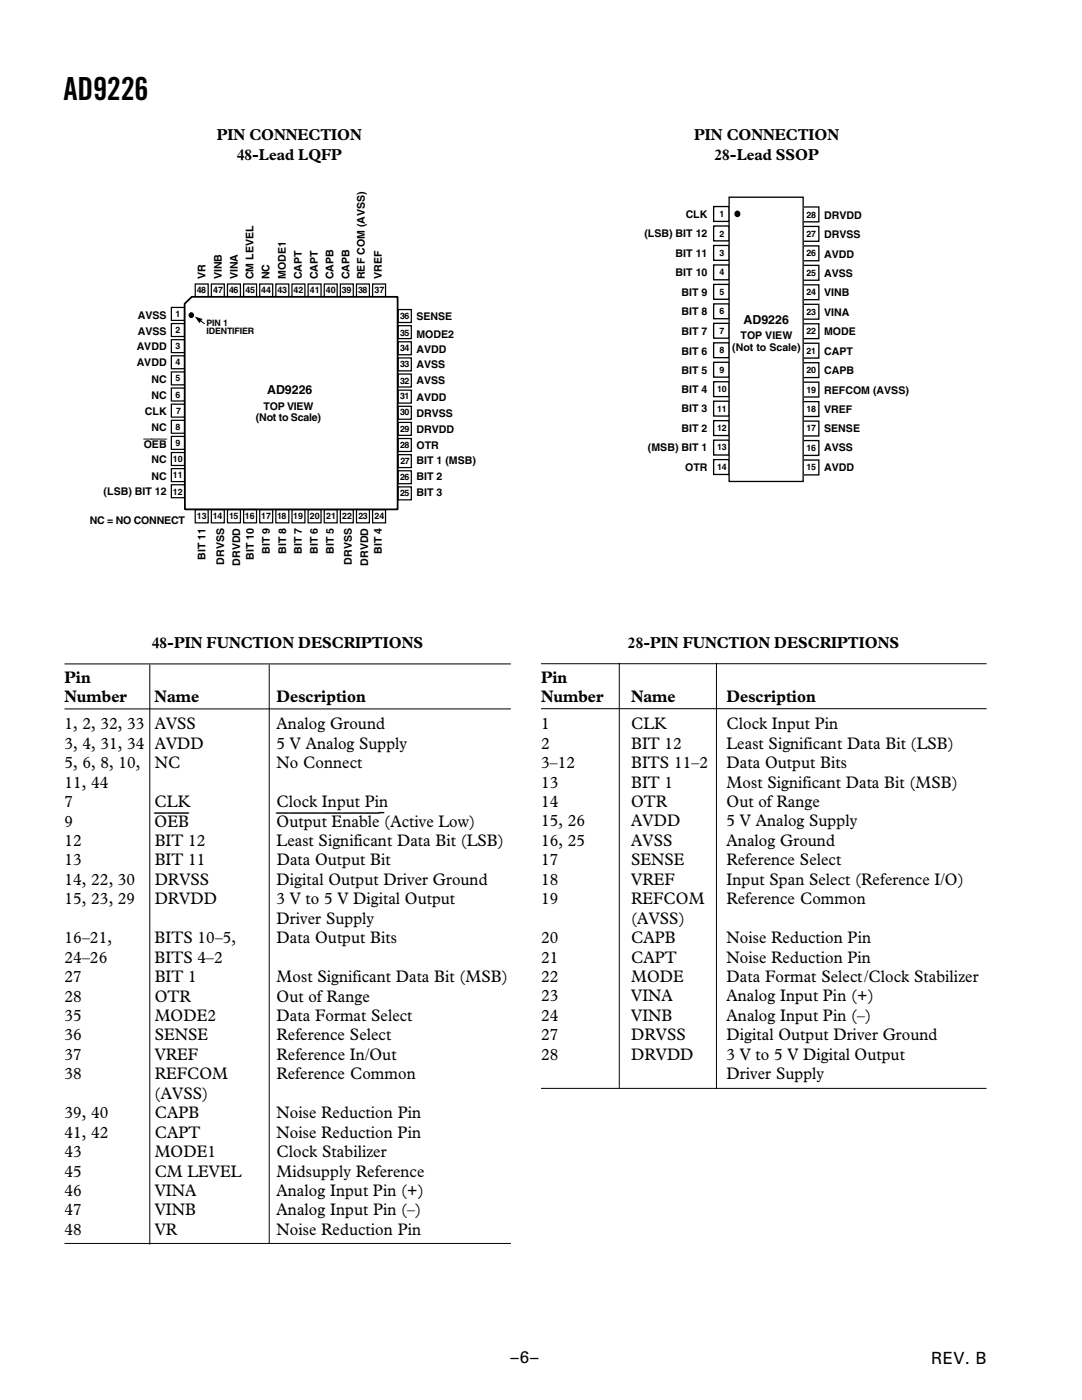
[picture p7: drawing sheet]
<svg xmlns="http://www.w3.org/2000/svg" width="216mm" height="279mm" viewBox="0 0 216 279" stroke-linecap="round" stroke-linejoin="round" font-family="sans-serif">
<path d="M12.9 132.5h89M12.9 141.5h89M12.9 248.2h89" fill="none" stroke="#000" stroke-width=".2"/>
<g fill="none" stroke="#000" stroke-width=".26">
<path d="M142.4 41.2h3.1v3h-3.1zM142.4 45.1h3.1v3h-3.1zM142.4 49h3.1v3h-3.1zM142.4 52.9h3.1v2.9h-3.1zM142.4 56.8h3.1v2.9h-3.1zM160.3 41.3h3.1v3h-3.1zM160.3 45.2h3.1v3h-3.1zM160.3 49.1h3.1v2.9h-3.1zM160.3 53h3.1v2.9h-3.1zM160.3 56.8h3.1v3h-3.1zM142.4 60.6h3.1v3h-3.1zM142.4 64.5h3.1v3h-3.1z"/>
<path d="M142.4 68.4h3.1v3h-3.1zM142.4 72.3h3.1v3h-3.1zM142.4 76.2h3.1v2.9h-3.1zM160.3 60.7h3.1v3h-3.1zM160.3 64.6h3.1v3h-3.1zM160.3 68.5h3.1v3h-3.1zM160.3 72.4h3.1v2.9h-3.1zM160.3 76.3h3.1v2.9h-3.1zM142.4 80.1h3.1v2.9h-3.1zM142.4 84h3.1v2.9h-3.1zM142.4 87.8h3.1v3h-3.1zM142.4 91.7h3.1v3h-3.1z"/>
<path d="M160.3 80.2h3.1v2.9h-3.1zM160.3 84h3.1v3h-3.1zM160.3 87.9h3.1v3h-3.1zM160.3 91.8h3.1v3h-3.1z"/>
</g>
<path d="M145.5 39.4h14.8v56.7h-14.8z" fill-rule="evenodd" fill="#fff"/>
<g fill="none" stroke="#000" stroke-width=".26">
<path d="M145.5 39.4h14.8v56.7h-14.8z"/>
<circle cx="147.1" cy="42.7" r=".5"/>
</g>
<circle cx="147.1" cy="42.7" r=".5" fill="#000"/>
<path d="M145.7 38.7h3.5" fill="none" stroke="#fff" stroke-width=".26"/>
<path d="M128.3 96.7v-58h53.3v58" fill="none" stroke="#fff" stroke-width=".2"/>
<path d="M79.4 97.2h2.7v2.6h-2.7z" fill-rule="evenodd" fill="#fff"/>
<path d="M79.4 97.2h2.7v2.6h-2.7z" fill="none" stroke="#000" stroke-width=".25"/>
<path d="M79.4 71.4h2.7v2.6h-2.7z" fill-rule="evenodd" fill="#fff"/>
<path d="M79.4 71.4h2.7v2.6h-2.7z" fill="none" stroke="#000" stroke-width=".25"/>
<path d="M79.4 74.6h2.7v2.6h-2.7z" fill-rule="evenodd" fill="#fff"/>
<path d="M79.4 74.6h2.7v2.6h-2.7z" fill="none" stroke="#000" stroke-width=".25"/>
<path d="M79.4 77.9h2.7v2.5h-2.7z" fill-rule="evenodd" fill="#fff"/>
<path d="M79.4 77.9h2.7v2.5h-2.7z" fill="none" stroke="#000" stroke-width=".25"/>
<path d="M79.4 81.1h2.7v2.6h-2.7z" fill-rule="evenodd" fill="#fff"/>
<path d="M79.4 81.1h2.7v2.6h-2.7z" fill="none" stroke="#000" stroke-width=".25"/>
<path d="M79.4 84.3h2.7v2.6h-2.7z" fill-rule="evenodd" fill="#fff"/>
<path d="M79.4 84.3h2.7v2.6h-2.7z" fill="none" stroke="#000" stroke-width=".25"/>
<path d="M79.4 87.5h2.7v2.6h-2.7z" fill-rule="evenodd" fill="#fff"/>
<path d="M79.4 87.5h2.7v2.6h-2.7z" fill="none" stroke="#000" stroke-width=".25"/>
<path d="M79.4 90.7h2.7v2.6h-2.7z" fill-rule="evenodd" fill="#fff"/>
<path d="M79.4 90.7h2.7v2.6h-2.7z" fill="none" stroke="#000" stroke-width=".25"/>
<path d="M79.4 94h2.7v2.5h-2.7z" fill-rule="evenodd" fill="#fff"/>
<path d="M79.4 94h2.7v2.5h-2.7z" fill="none" stroke="#000" stroke-width=".25"/>
<path d="M79.4 61.8h2.7v2.6h-2.7z" fill-rule="evenodd" fill="#fff"/>
<path d="M79.4 61.8h2.7v2.6h-2.7z" fill="none" stroke="#000" stroke-width=".25"/>
<path d="M79.4 65h2.7v2.6h-2.7z" fill-rule="evenodd" fill="#fff"/>
<path d="M79.4 65h2.7v2.6h-2.7z" fill="none" stroke="#000" stroke-width=".25"/>
<path d="M79.4 68.2h2.7v2.6h-2.7z" fill-rule="evenodd" fill="#fff"/>
<path d="M79.4 68.2h2.7v2.6h-2.7z" fill="none" stroke="#000" stroke-width=".25"/>
<path d="M74.3 101.7h2.6v2.6h-2.6z" fill-rule="evenodd" fill="#fff"/>
<path d="M74.3 101.7h2.6v2.6h-2.6z" fill="none" stroke="#000" stroke-width=".25"/>
<path d="M48.6 101.7h2.6v2.6h-2.6z" fill-rule="evenodd" fill="#fff"/>
<path d="M48.6 101.7h2.6v2.6h-2.6z" fill="none" stroke="#000" stroke-width=".25"/>
<path d="M51.8 101.7h2.6v2.6h-2.6z" fill-rule="evenodd" fill="#fff"/>
<path d="M51.8 101.7h2.6v2.6h-2.6z" fill="none" stroke="#000" stroke-width=".25"/>
<path d="M55 101.7h2.6v2.6h-2.6z" fill-rule="evenodd" fill="#fff"/>
<path d="M55 101.7h2.6v2.6h-2.6z" fill="none" stroke="#000" stroke-width=".25"/>
<path d="M58.3 101.7h2.5v2.6h-2.5z" fill-rule="evenodd" fill="#fff"/>
<path d="M58.3 101.7h2.5v2.6h-2.5z" fill="none" stroke="#000" stroke-width=".25"/>
<path d="M61.5 101.7h2.6v2.6h-2.6z" fill-rule="evenodd" fill="#fff"/>
<path d="M61.5 101.7h2.6v2.6h-2.6z" fill="none" stroke="#000" stroke-width=".25"/>
<path d="M64.7 101.7h2.6v2.6h-2.6z" fill-rule="evenodd" fill="#fff"/>
<path d="M64.7 101.7h2.6v2.6h-2.6z" fill="none" stroke="#000" stroke-width=".25"/>
<path d="M67.9 101.7h2.6v2.6h-2.6z" fill-rule="evenodd" fill="#fff"/>
<path d="M67.9 101.7h2.6v2.6h-2.6z" fill="none" stroke="#000" stroke-width=".25"/>
<path d="M71.1 101.7h2.6v2.6h-2.6z" fill-rule="evenodd" fill="#fff"/>
<path d="M71.1 101.7h2.6v2.6h-2.6z" fill="none" stroke="#000" stroke-width=".25"/>
<path d="M39 101.7h2.5v2.6h-2.5z" fill-rule="evenodd" fill="#fff"/>
<path d="M39 101.7h2.5v2.6h-2.5z" fill="none" stroke="#000" stroke-width=".25"/>
<path d="M42.2 101.7h2.6v2.6h-2.6z" fill-rule="evenodd" fill="#fff"/>
<path d="M42.2 101.7h2.6v2.6h-2.6z" fill="none" stroke="#000" stroke-width=".25"/>
<path d="M45.4 101.7h2.6v2.6h-2.6z" fill-rule="evenodd" fill="#fff"/>
<path d="M45.4 101.7h2.6v2.6h-2.6z" fill="none" stroke="#000" stroke-width=".25"/>
<path d="M34.2 96.7h2.6v2.6h-2.6z" fill-rule="evenodd" fill="#fff"/>
<path d="M34.2 96.7h2.6v2.6h-2.6z" fill="none" stroke="#000" stroke-width=".25"/>
<path d="M34.2 71h2.6v2.6h-2.6z" fill-rule="evenodd" fill="#fff"/>
<path d="M34.2 71h2.6v2.6h-2.6z" fill="none" stroke="#000" stroke-width=".25"/>
<path d="M34.2 74.2h2.6v2.6h-2.6z" fill-rule="evenodd" fill="#fff"/>
<path d="M34.2 74.2h2.6v2.6h-2.6z" fill="none" stroke="#000" stroke-width=".25"/>
<path d="M34.2 77.4h2.6v2.6h-2.6z" fill-rule="evenodd" fill="#fff"/>
<path d="M34.2 77.4h2.6v2.6h-2.6z" fill="none" stroke="#000" stroke-width=".25"/>
<path d="M34.2 80.7h2.6v2.5h-2.6z" fill-rule="evenodd" fill="#fff"/>
<path d="M34.2 80.7h2.6v2.5h-2.6z" fill="none" stroke="#000" stroke-width=".25"/>
<path d="M34.2 83.9h2.6v2.6h-2.6z" fill-rule="evenodd" fill="#fff"/>
<path d="M34.2 83.9h2.6v2.6h-2.6z" fill="none" stroke="#000" stroke-width=".25"/>
<path d="M34.2 87.1h2.6v2.6h-2.6z" fill-rule="evenodd" fill="#fff"/>
<path d="M34.2 87.1h2.6v2.6h-2.6z" fill="none" stroke="#000" stroke-width=".25"/>
<path d="M34.2 90.3h2.6v2.6h-2.6z" fill-rule="evenodd" fill="#fff"/>
<path d="M34.2 90.3h2.6v2.6h-2.6z" fill="none" stroke="#000" stroke-width=".25"/>
<path d="M34.2 93.5h2.6v2.6h-2.6z" fill-rule="evenodd" fill="#fff"/>
<path d="M34.2 93.5h2.6v2.6h-2.6z" fill="none" stroke="#000" stroke-width=".25"/>
<path d="M34.2 61.4h2.6v2.5h-2.6z" fill-rule="evenodd" fill="#fff"/>
<path d="M34.2 61.4h2.6v2.5h-2.6z" fill="none" stroke="#000" stroke-width=".25"/>
<path d="M34.2 64.6h2.6v2.6h-2.6z" fill-rule="evenodd" fill="#fff"/>
<path d="M34.2 64.6h2.6v2.6h-2.6z" fill="none" stroke="#000" stroke-width=".25"/>
<path d="M34.2 67.8h2.6v2.6h-2.6z" fill-rule="evenodd" fill="#fff"/>
<path d="M34.2 67.8h2.6v2.6h-2.6z" fill="none" stroke="#000" stroke-width=".25"/>
<path d="M74.3 56.7h2.6v2.6h-2.6z" fill-rule="evenodd" fill="#fff"/>
<path d="M74.3 56.7h2.6v2.6h-2.6z" fill="none" stroke="#000" stroke-width=".25"/>
<path d="M48.6 56.7h2.6v2.6h-2.6z" fill-rule="evenodd" fill="#fff"/>
<path d="M48.6 56.7h2.6v2.6h-2.6z" fill="none" stroke="#000" stroke-width=".25"/>
<path d="M51.8 56.7h2.6v2.6h-2.6z" fill-rule="evenodd" fill="#fff"/>
<path d="M51.8 56.7h2.6v2.6h-2.6z" fill="none" stroke="#000" stroke-width=".25"/>
<path d="M55 56.7h2.6v2.6h-2.6z" fill-rule="evenodd" fill="#fff"/>
<path d="M55 56.7h2.6v2.6h-2.6z" fill="none" stroke="#000" stroke-width=".25"/>
<path d="M61.5 56.7h2.6v2.6h-2.6z" fill-rule="evenodd" fill="#fff"/>
<path d="M61.5 56.7h2.6v2.6h-2.6z" fill="none" stroke="#000" stroke-width=".25"/>
<path d="M64.7 56.7h2.6v2.6h-2.6z" fill-rule="evenodd" fill="#fff"/>
<path d="M64.7 56.7h2.6v2.6h-2.6z" fill="none" stroke="#000" stroke-width=".25"/>
<path d="M67.9 56.7h2.6v2.6h-2.6z" fill-rule="evenodd" fill="#fff"/>
<path d="M67.9 56.7h2.6v2.6h-2.6z" fill="none" stroke="#000" stroke-width=".25"/>
<path d="M39 56.7h2.5v2.6h-2.5z" fill-rule="evenodd" fill="#fff"/>
<path d="M39 56.7h2.5v2.6h-2.5z" fill="none" stroke="#000" stroke-width=".25"/>
<path d="M45.4 56.7h2.6v2.6h-2.6z" fill-rule="evenodd" fill="#fff"/>
<path d="M45.4 56.7h2.6v2.6h-2.6z" fill="none" stroke="#000" stroke-width=".25"/>
<path d="M58.3 56.7h2.5v2.6h-2.5z" fill-rule="evenodd" fill="#fff"/>
<path d="M58.3 56.7h2.5v2.6h-2.5z" fill="none" stroke="#000" stroke-width=".25"/>
<path d="M71.1 56.7h2.6v2.6h-2.6z" fill-rule="evenodd" fill="#fff"/>
<path d="M71.1 56.7h2.6v2.6h-2.6z" fill="none" stroke="#000" stroke-width=".25"/>
<path d="M42.2 56.7h2.6v2.6h-2.6z" fill-rule="evenodd" fill="#fff"/>
<path d="M42.2 56.7h2.6v2.6h-2.6z" fill="none" stroke="#000" stroke-width=".25"/>
<path d="M36.8 60.6l1.5-1.4h41v42.5h-42.4z" fill-rule="evenodd" fill="#fff"/>
<path d="M36.8 60.6l1.5-1.4h41v42.5h-42.4z" fill="none" stroke="#000" stroke-width=".35"/>
<g fill="#000">
<path d="M38.9 63.2l1.5 .5-.6 .8z"/>
<circle cx="38.2" cy="62.9" r=".47"/>
</g>
<g fill="none" stroke="#000" stroke-width=".2">
<path d="M40.1 64.1l.7 .5M29.9 132.6v115.8M53.7 132.6v115.6M107.9 132.5h88.9M123.6 132.3v84.8M143 132.3v85M107.9 141.4h88.9M107.9 217.2h88.9"/>
<circle cx="38.2" cy="62.9" r=".47"/>
</g>
<text font-size="6.3" x="12.7" y="20">AD9226</text>
<g font-size="3.4">
<text x="12.9" y="136.3">Pin</text>
<text x="107.9" y="136.2">Pin</text>
<text x="12.9" y="140.2">Number</text>
<text x="30.9" y="140.2">Name</text>
<text x="55.2" y="140.2">Description</text>
<text x="107.9" y="140.1">Number</text>
<text x="125.9" y="140.1">Name</text>
<text x="145" y="140.1">Description</text>
<text x="12.9" y="145.6">1, 2, 32, 33 AVSS</text>
<text x="12.9" y="149.4">3, 4, 31, 34 AVDD</text>
<text x="55.2" y="149.4">5 V Analog Supply</text>
<text x="55.2" y="145.6">Analog Ground</text>
<text x="107.9" y="145.5">1</text>
<text x="107.9" y="149.4">2</text>
<text x="125.9" y="145.5">CLK</text>
<text x="125.9" y="149.4">BIT 12</text>
<text x="145" y="145.5">Clock Input Pin</text>
<text x="145" y="149.4">Least Significant Data Bit (LSB)</text>
<text x="12.9" y="153.3">5, 6, 8, 10,</text>
<text x="30.9" y="153.3">NC</text>
<text x="55.2" y="153.3">No Connect</text>
<text x="107.9" y="153.3">3–12</text>
<text x="125.9" y="153.3">BITS 11–2</text>
<text x="145" y="153.3">Data Output Bits</text>
<text x="12.9" y="157.2">11, 44</text>
<text x="12.9" y="161.1">7</text>
<text x="30.9" y="161.1">CLK</text>
<text x="55.2" y="161.1">Clock Input Pin</text>
<text x="107.9" y="157.2">13</text>
<text x="107.9" y="161.1">14</text>
<text x="125.9" y="157.2">BIT 1</text>
<text x="125.9" y="161.1">OTR</text>
<text x="145" y="161.1">Out of Range</text>
<text x="145" y="157.2">Most Significant Data Bit (MSB)</text>
<text x="12.9" y="165">9</text>
<text x="30.9" y="165">OEB</text>
<text x="55.2" y="165">Output Enable (Active Low)</text>
<text x="107.9" y="164.9">15, 26</text>
<text x="125.9" y="164.9">AVDD</text>
<text x="145" y="164.9">5 V Analog Supply</text>
<text x="12.9" y="168.9">12</text>
<text x="12.9" y="172.7">13</text>
<text x="30.9" y="168.9">BIT 12</text>
<text x="30.9" y="172.7">BIT 11</text>
<text x="55.2" y="168.9">Least Significant Data Bit (LSB)</text>
<text x="55.2" y="172.7">Data Output Bit</text>
<text x="107.9" y="168.8">16, 25</text>
<text x="107.9" y="172.7">17</text>
<text x="125.9" y="172.7">SENSE</text>
<text x="125.9" y="168.8">AVSS</text>
<text x="145" y="172.7">Reference Select</text>
<text x="145" y="168.8">Analog Ground</text>
<text x="12.9" y="176.6">14, 22, 30</text>
<text x="30.9" y="176.6">DRVSS</text>
<text x="55.2" y="176.6">Digital Output Driver Ground</text>
<text x="107.9" y="176.6">18</text>
<text x="125.9" y="176.6">VREF</text>
<text x="145" y="176.6">Input Span Select (Reference I/O)</text>
<text x="12.9" y="180.5">15, 23, 29</text>
<text x="30.9" y="180.5">DRVDD</text>
<text x="55.2" y="180.5">3 V to 5 V Digital Output</text>
<text x="55.2" y="184.4">Driver Supply</text>
<text x="107.9" y="180.5">19</text>
<text x="125.9" y="184.4">(AVSS)</text>
<text x="125.9" y="180.5">REFCOM</text>
<text x="145" y="180.5">Reference Common</text>
<text x="12.9" y="188.3">16–21,</text>
<text x="30.9" y="188.3">BITS 10–5,</text>
<text x="55.2" y="188.3">Data Output Bits</text>
<text x="107.9" y="188.2">20</text>
<text x="125.9" y="188.2">CAPB</text>
<text x="145" y="188.2">Noise Reduction Pin</text>
<text x="12.9" y="192.2">24–26</text>
<text x="12.9" y="196">27</text>
<text x="30.9" y="192.2">BITS 4–2</text>
<text x="30.9" y="196">BIT 1</text>
<text x="55.2" y="196">Most Significant Data Bit (MSB)</text>
<text x="107.9" y="192.1">21</text>
<text x="107.9" y="196">22</text>
<text x="125.9" y="192.1">CAPT</text>
<text x="125.9" y="196">MODE</text>
<text x="145" y="192.1">Noise Reduction Pin</text>
<text x="145" y="196">Data Format Select/Clock Stabilizer</text>
<text x="12.9" y="199.9">28</text>
<text x="12.9" y="203.8">35</text>
<text x="30.9" y="199.9">OTR</text>
<text x="30.9" y="203.8">MODE2</text>
<text x="55.2" y="203.8">Data Format Select</text>
<text x="55.2" y="199.9">Out of Range</text>
<text x="107.9" y="199.9">23</text>
<text x="107.9" y="203.8">24</text>
<text x="125.9" y="199.9">VINA</text>
<text x="125.9" y="203.8">VINB</text>
<text x="145" y="199.9">Analog Input Pin (+)</text>
<text x="145" y="203.8">Analog Input Pin (–)</text>
<text x="12.9" y="207.6">36</text>
<text x="30.9" y="207.6">SENSE</text>
<text x="55.2" y="207.6">Reference Select</text>
<text x="108" y="207.6">27</text>
<text x="125.9" y="207.6">DRVSS</text>
<text x="145" y="207.6">Digital Output Driver Ground</text>
<text x="12.9" y="211.5">37</text>
<text x="12.9" y="215.4">38</text>
<text x="30.9" y="211.5">VREF</text>
<text x="30.9" y="215.4">REFCOM</text>
<text x="55.2" y="215.4">Reference Common</text>
<text x="55.2" y="211.5">Reference In/Out</text>
<text x="108" y="211.5">28</text>
<text x="125.9" y="211.5">DRVDD</text>
<text x="145" y="211.5">3 V to 5 V Digital Output</text>
<text x="145" y="215.4">Driver Supply</text>
<text x="30.9" y="219.3">(AVSS)</text>
<text x="12.9" y="223.2">39, 40</text>
<text x="12.9" y="227.1">41, 42</text>
<text x="30.9" y="227.1">CAPT</text>
<text x="30.9" y="223.2">CAPB</text>
<text x="55.2" y="227.1">Noise Reduction Pin</text>
<text x="55.2" y="223.2">Noise Reduction Pin</text>
<text x="12.9" y="230.9">43</text>
<text x="30.9" y="230.9">MODE1</text>
<text x="55.2" y="230.9">Clock Stabilizer</text>
<text x="12.9" y="234.8">45</text>
<text x="12.9" y="238.7">46</text>
<text x="30.9" y="234.8">CM LEVEL</text>
<text x="30.9" y="238.7">VINA</text>
<text x="55.2" y="238.7">Analog Input Pin (+)</text>
<text x="55.2" y="234.8">Midsupply Reference</text>
<text x="12.9" y="242.6">47</text>
<text x="30.9" y="242.6">VINB</text>
<text x="55.2" y="242.6">Analog Input Pin (–)</text>
<text x="12.9" y="246.5">48</text>
<text x="30.9" y="246.5">VR</text>
<text x="55.2" y="246.5">Noise Reduction Pin</text>
<text x="101.9" y="272">–6–</text>
<text x="185.8" y="272.1">REV. B</text>
</g>
<g font-size="3.2">
<text x="43.3" y="28">PIN CONNECTION</text>
<text x="138.5" y="28">PIN CONNECTION</text>
<text x="47.2" y="31.9">48-Lead LQFP</text>
<text x="142.6" y="31.9">28-Lead SSOP</text>
<text x="30.3" y="129.4">48-PIN FUNCTION DESCRIPTIONS</text>
<text x="125.3" y="129.4">28-PIN FUNCTION DESCRIPTIONS</text>
</g>
<g font-size="2.5">
<text x="148.4" y="64.6">AD9226</text>
<text x="53.3" y="78.7">AD9226</text>
</g>
<g font-size="2.1">
<text x="128.6" y="47.3">(LSB) BIT 12</text>
<text x="136.8" y="43.6">CLK</text>
<text x="164.5" y="43.6">DRVDD</text>
<text x="164.5" y="47.4">DRVSS</text>
<text x="134.8" y="51.3">BIT 11</text>
<text x="164.5" y="51.4">AVDD</text>
<text x="41" y="55.7" transform="rotate(-90 41 55.7)">VR</text>
<text x="44.3" y="55.7" transform="rotate(-90 44.3 55.7)">VINB</text>
<text x="47.4" y="55.7" transform="rotate(-90 47.4 55.7)">VINA</text>
<text x="50.6" y="55.7" transform="rotate(-90 50.6 55.7)">CM LEVEL</text>
<text x="53.8" y="55.7" transform="rotate(-90 53.8 55.7)">NC</text>
<text x="57" y="55.7" transform="rotate(-90 57 55.7)">MODE1</text>
<text x="60.2" y="55.7" transform="rotate(-90 60.2 55.7)">CAPT</text>
<text x="63.4" y="55.7" transform="rotate(-90 63.4 55.7)">CAPT</text>
<text x="66.6" y="55.7" transform="rotate(-90 66.6 55.7)">CAPB</text>
<text x="69.7" y="55.7" transform="rotate(-90 69.7 55.7)">CAPB</text>
<text x="72.8" y="55.7" transform="rotate(-90 72.8 55.7)">REF COM (AVSS)</text>
<text x="76.2" y="55.7" transform="rotate(-90 76.2 55.7)">VREF</text>
<text x="134.8" y="55.1">BIT 10</text>
<text x="136" y="59.1">BIT 9</text>
<text x="164.5" y="55.2">AVSS</text>
<text x="164.5" y="59.2">VINB</text>
<text x="27.5" y="63.7">AVSS</text>
<text x="83.1" y="63.9">SENSE</text>
<text x="136" y="63">BIT 8</text>
<text x="164.5" y="63">VINA</text>
<text x="27.3" y="69.9">AVDD</text>
<text x="27.5" y="66.9">AVSS</text>
<text x="83.1" y="67.4">MODE2</text>
<text x="83.1" y="70.4">AVDD</text>
<text x="136" y="70.8">BIT 6</text>
<text x="136" y="66.9">BIT 7</text>
<text x="146.1" y="70">(Not to Scale)</text>
<text x="147.8" y="67.6">TOP VIEW</text>
<text x="164.5" y="70.8">CAPT</text>
<text x="164.5" y="66.9">MODE</text>
<text x="27.3" y="73.1">AVDD</text>
<text x="30.2" y="76.4">NC</text>
<text x="83.1" y="73.5">AVSS</text>
<text x="83.1" y="76.7">AVSS</text>
<text x="136" y="74.6">BIT 5</text>
<text x="164.5" y="74.7">CAPB</text>
<text x="28.9" y="82.9">CLK</text>
<text x="30.2" y="79.5">NC</text>
<text x="52.6" y="81.8">TOP VIEW</text>
<text x="83.1" y="80">AVDD</text>
<text x="83.1" y="83.1">DRVSS</text>
<text x="136" y="82.3">BIT 3</text>
<text x="136" y="78.4">BIT 4</text>
<text x="164.5" y="82.4">VREF</text>
<text x="164.5" y="78.7">REFCOM (AVSS)</text>
<text x="28.7" y="89.4">OEB</text>
<text x="30.2" y="86.1">NC</text>
<text x="51.1" y="84">(Not to Scale)</text>
<text x="83.1" y="86.4">DRVDD</text>
<text x="83.1" y="89.6">OTR</text>
<text x="136" y="86.2">BIT 2</text>
<text x="164.5" y="86.2">SENSE</text>
<text x="30.2" y="92.5">NC</text>
<text x="30.2" y="95.8">NC</text>
<text x="83.1" y="92.5">BIT 1 (MSB)</text>
<text x="83.1" y="95.8">BIT 2</text>
<text x="129.3" y="90.1">(MSB) BIT 1</text>
<text x="136.7" y="94">OTR</text>
<text x="164.5" y="94">AVDD</text>
<text x="164.5" y="90.1">AVSS</text>
<text x="20.7" y="98.7">(LSB) BIT 12</text>
<text x="83.1" y="99">BIT 3</text>
<text x="17.9" y="104.5">NC = NO CONNECT</text>
<text x="41" y="111.7" transform="rotate(-90 41 111.7)">BIT 11</text>
<text x="44.7" y="112.7" transform="rotate(-90 44.7 112.7)">DRVSS</text>
<text x="47.9" y="112.9" transform="rotate(-90 47.9 112.9)">DRVDD</text>
<text x="50.6" y="111.7" transform="rotate(-90 50.6 111.7)">BIT 10</text>
<text x="53.8" y="110.6" transform="rotate(-90 53.8 110.6)">BIT 9</text>
<text x="57.1" y="110.6" transform="rotate(-90 57.1 110.6)">BIT 8</text>
<text x="60.3" y="110.6" transform="rotate(-90 60.3 110.6)">BIT 7</text>
<text x="63.4" y="110.6" transform="rotate(-90 63.4 110.6)">BIT 6</text>
<text x="66.6" y="110.6" transform="rotate(-90 66.6 110.6)">BIT 5</text>
<text x="70.2" y="112.7" transform="rotate(-90 70.2 112.7)">DRVSS</text>
<text x="73.5" y="112.9" transform="rotate(-90 73.5 112.9)">DRVDD</text>
<text x="76.2" y="110.6" transform="rotate(-90 76.2 110.6)">BIT 4</text>
</g>
<g font-size="1.8">
<text x="143.5" y="43.3">1</text>
<text x="143.5" y="47.2">2</text>
<text x="160.9" y="43.4">28</text>
<text x="160.9" y="47.3">27</text>
<text x="143.5" y="51.1">3</text>
<text x="160.9" y="51.2">26</text>
<text x="39.3" y="58.5">48</text>
<text x="42.5" y="58.5">47 46</text>
<text x="49" y="58.5">45 44</text>
<text x="55.4" y="58.5">43</text>
<text x="58.6" y="58.5">42</text>
<text x="61.8" y="58.5">41 40</text>
<text x="68.2" y="58.5">39</text>
<text x="71.5" y="58.5">38</text>
<text x="74.7" y="58.5">37</text>
<text x="143.5" y="55">4</text>
<text x="143.5" y="58.9">5</text>
<text x="160.9" y="55.1">25</text>
<text x="160.9" y="58.9">24</text>
<text x="35" y="63.3">1</text>
<text x="41.2" y="65">PIN 1</text>
<text x="79.8" y="63.7">36</text>
<text x="143.5" y="62.7">6</text>
<text x="160.9" y="62.8">23</text>
<text x="35" y="66.4">2</text>
<text x="35" y="69.7">3</text>
<text x="41.2" y="66.7">IDENTIFIER</text>
<text x="79.8" y="67">35</text>
<text x="79.8" y="70">34</text>
<text x="143.5" y="66.6">7</text>
<text x="143.5" y="70.5">8</text>
<text x="160.9" y="66.7">22</text>
<text x="160.9" y="70.6">21</text>
<text x="35" y="72.9">4</text>
<text x="35" y="76.1">5</text>
<text x="79.8" y="73.3">33</text>
<text x="79.8" y="76.6">32</text>
<text x="143.5" y="74.4">9</text>
<text x="160.9" y="74.5">20</text>
<text x="35" y="79.4">6</text>
<text x="35.1" y="82.7">7</text>
<text x="79.8" y="79.7">31</text>
<text x="79.8" y="82.9">30</text>
<text x="143.1" y="78.3">10</text>
<text x="143.1" y="82.1">11</text>
<text x="160.9" y="78.3">19</text>
<text x="160.9" y="82.2">18</text>
<text x="35" y="85.8">8</text>
<text x="35" y="89.1">9</text>
<text x="79.8" y="86.2">29</text>
<text x="79.8" y="89.4">28</text>
<text x="143.1" y="86">12</text>
<text x="143.1" y="89.9">13</text>
<text x="160.9" y="86.1">17</text>
<text x="160.9" y="90">16</text>
<text x="34.5" y="92.3">10</text>
<text x="34.5" y="95.4">11</text>
<text x="79.8" y="95.9">26</text>
<text x="79.9" y="92.6">27</text>
<text x="143.1" y="93.8">14</text>
<text x="160.9" y="93.9">15</text>
<text x="34.5" y="98.7">12</text>
<text x="79.8" y="99.1">25</text>
<text x="39.3" y="103.6">13 14</text>
<text x="45.7" y="103.6">15</text>
<text x="48.9" y="103.6">16</text>
<text x="52.1" y="103.6">17 18</text>
<text x="58.5" y="103.6">19</text>
<text x="61.8" y="103.6">20</text>
<text x="65.1" y="103.6">21 22</text>
<text x="71.5" y="103.6">23</text>
<text x="74.7" y="103.6">24</text>
</g>
</svg>
